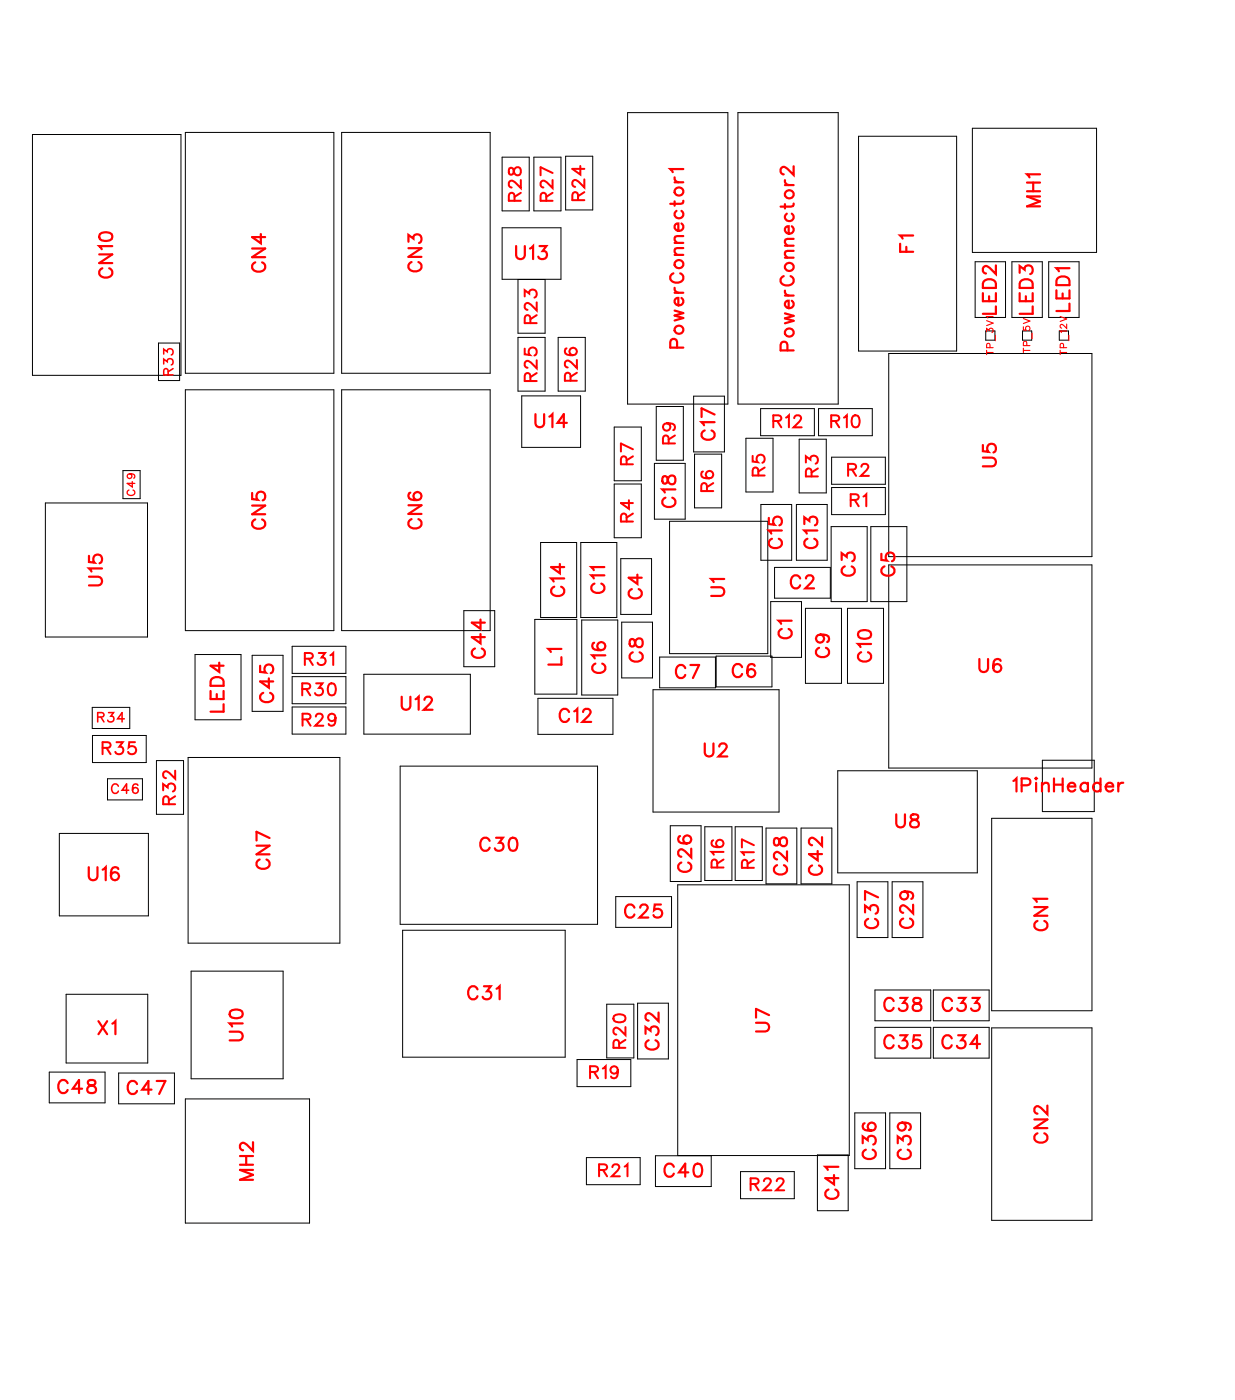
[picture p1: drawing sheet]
<svg xmlns="http://www.w3.org/2000/svg" width="67mm" height="76mm" viewBox="0 0 67 76" stroke-linecap="round" stroke-linejoin="round" font-family="sans-serif">
<g fill="none" stroke="#000" stroke-width=".05">
<path d="M1.8 7.3h8v13.1h-8zM8.6 18.7h1.2v2h-1.2zM10.1 7.2h8.1v13.1h-8.1zM18.6 7.2h8.1v13.1h-8.1zM27.3 8.5h1.5v3h-1.5zM27.3 12.4h3.2v2.8h-3.2zM28.2 15.2h1.4v2.9h-1.4zM28.2 18.4h1.4v2.9h-1.4zM29 8.5h1.5v3h-1.5zM30.4 18.4h1.4v2.9h-1.4zM30.8 8.5h1.4v2.9h-1.4zM34.1 6.1h5.5v15.9h-5.5z"/>
<path d="M40.1 6.1h5.5v15.9h-5.5zM46.7 7.4h5.3v11.7h-5.3zM48.3 19.2h11.1v11.1h-11.1zM52.9 7h6.7v6.7h-6.7zM53 14.2h1.7v3.1h-1.7zM53.6 18h.5v.5h-.5zM55 14.2h1.7v3.1h-1.7zM55.6 18h.5v.5h-.5zM57 14.2h1.7v3.1h-1.7zM57.6 18h.5v.5h-.5zM2.5 27.4h5.5v7.3h-5.5zM5 38.5h2.1v1.1h-2.1z"/>
<path d="M6.7 25.6h.9v1.5h-.9zM10.1 21.2h8.1v13.1h-8.1zM10.6 35.6h2.5v3.6h-2.5zM13.7 35.6h1.7v3.1h-1.7zM15.9 35.2h2.9v1.4h-2.9zM15.9 36.8h2.9v1.5h-2.9zM15.9 38.5h2.9v1.4h-2.9zM18.6 21.2h8.1v13.1h-8.1zM19.8 36.7h5.8v3.2h-5.8zM25.2 33.2h1.7v3.1h-1.7zM28.4 21.5h3.2v2.8h-3.2zM29.1 33.7h2.3v4.1h-2.3z"/>
<path d="M29.3 38h4v1.9h-4zM29.4 29.5h2v4.1h-2zM31.6 29.5h1.9v4.1h-1.9zM31.6 33.7h2v4.1h-2zM33.4 26.3h1.5v3h-1.5zM33.4 23.2h1.5v3h-1.5zM33.8 30.4h1.6v3h-1.6zM33.8 33.8h1.7v3.1h-1.7zM35.5 37.5h6.9v6.7h-6.9zM35.6 25.2h1.7v3h-1.7zM35.7 22.1h1.5v2.9h-1.5zM35.9 35.7h3v1.7h-3z"/>
<path d="M36.4 28.4h5.4v7.2h-5.4zM37.7 21.5h1.7v3.1h-1.7zM37.8 24.7h1.4v2.9h-1.4zM38.9 35.7h3.1v1.7h-3.1zM40.6 23.8h1.4v3h-1.4zM41.4 22.2h2.9v1.5h-2.9zM41.4 27.4h1.7v3.1h-1.7zM41.9 32.7h1.7v3.1h-1.7zM42.1 30.9h3.1v1.6h-3.1zM43.3 27.4h1.7v3.1h-1.7zM43.5 23.9h1.4v2.9h-1.4zM43.8 33.1h2v4.1h-2z"/>
<path d="M44.5 22.2h2.9v1.5h-2.9zM45.2 28.6h2v4.1h-2zM45.2 24.9h2.9v1.4h-2.9zM45.2 26.5h2.9v1.5h-2.9zM46.1 33.1h1.9v4.1h-1.9zM47.4 28.6h1.9v4.1h-1.9zM48.3 30.7h11.1v11.1h-11.1zM2.7 58.3h3v1.7h-3zM3.2 45.3h4.9v4.5h-4.9zM3.6 54.1h4.4v3.7h-4.4zM5 40h3v1.5h-3zM5.8 42.4h1.9v1.1h-1.9z"/>
<path d="M6.5 58.4h3v1.6h-3zM8.5 41.4h1.5v2.9h-1.5zM10.1 59.8h6.7v6.7h-6.7zM10.2 41.2h8.3v10.1h-8.3zM10.4 52.8h5v5.9h-5zM21.8 41.7h10.7v8.6h-10.7zM21.9 50.6h8.8v6.9h-8.8zM31.4 57.6h2.9v1.5h-2.9zM33 54.6h1.5v2.9h-1.5zM33.5 48.8h3v1.6h-3zM34.7 54.6h1.6v3h-1.6zM36.5 44.9h1.6v3.1h-1.6z"/>
<path d="M36.9 48.1h9.3v14.8h-9.3zM38.3 45h1.5v2.9h-1.5zM40 45h1.5v2.9h-1.5zM41.7 45h1.6v3.1h-1.6zM43.6 45h1.6v3.1h-1.6zM45.6 41.9h7.5v5.6h-7.5zM46.6 48h1.7v3h-1.7zM47.6 55.9h3v1.7h-3zM47.6 53.9h3v1.6h-3zM48.5 48h1.7v3h-1.7zM50.8 53.9h3v1.6h-3zM50.8 55.9h3v1.7h-3z"/>
<path d="M53.9 44.5h5.5v10.5h-5.5zM53.9 55.9h5.5v10.5h-5.5zM56.7 41.4h2.8v2.7h-2.8zM31.9 63h2.9v1.4h-2.9zM35.6 62.9h3.1v1.6h-3.1zM40.3 63.7h2.9v1.5h-2.9zM44.5 62.8h1.6v3.1h-1.6zM46.5 60.5h1.7v3.1h-1.7zM48.4 60.5h1.7v3.1h-1.7z"/>
</g>
<g fill="none" stroke="#f00" stroke-width=".12">
<path d="M5.4 13.8h.7l-.7 .5h.7M5.4 12.7l.3-.1a.3 .3 0 0 1 .4 .3 .38 .38 0 0 1-.4 .2 .38 .38 0 0 1-.3-.3zM5.6 14.6a.26 .26 0 0 0-.2 .3 .26 .26 0 0 0 .3 .2h.1a.26 .26 0 0 0 .3-.2 .26 .26 0 0 0-.2-.3M6.1 13.4h-.7l.1 .2M13.7 13.5h.7l-.7 .5h.7M13.9 14.3a.26 .26 0 0 0-.2 .3 .26 .26 0 0 0 .3 .2h.2a.26 .26 0 0 0 .2-.2 .26 .26 0 0 0-.1-.3M14.2 12.7v.5l-.5-.3h.7M22.2 13.1v-.3l.3 .2a.24 .24 0 0 1 .4-.2 .24 .24 0 0 1-.1 .4M22.2 13.5h.7l-.7 .5h.7M22.4 14.3a.26 .26 0 0 0-.2 .3 .26 .26 0 0 0 .3 .2h.2a.26 .26 0 0 0 .2-.2 .26 .26 0 0 0-.1-.3M28.1 13.4v.5l.2 .2 .2-.1v-.6M28.8 13.5l.2-.1v.7"/>
<path d="M29.3 13.4h.4l-.2 .3a.24 .24 0 0 1 .2 .3 .24 .24 0 0 1-.4 0M36.6 14.9a.26 .26 0 0 0-.2 .3 .26 .26 0 0 0 .3 .2h.2a.26 .26 0 0 0 .3-.2 .26 .26 0 0 0-.2-.3M36.7 15.7v.1l.2 .1M36.7 9.6v.2l.2 .1M36.7 9.9h.5M36.7 16.9l.5 .1-.5 .2 .5 .1-.5 .1M36.7 15.9h.5M36.7 13.9h.5M36.7 13.2h.5M36.7 11v.2M36.8 11.5a.23 .23 0 0 0 0 .3 .23 .23 0 0 0 .3 0 .23 .23 0 0 0 0-.3M36.8 18.9v-.4h-.3v.4h.7"/>
<path d="M37.1 16.2a.22 .22 0 0 1 0 .3 .22 .22 0 0 1-.3 0 .22 .22 0 0 1 0-.3h.1v.4M37.1 12.2a.22 .22 0 0 1 0 .3 .22 .22 0 0 1-.3 0 .22 .22 0 0 1 0-.3h.1v.4M37.2 13.5h-.5v.2l.1 .2M37.2 12.8l-.5 .1v.1l.1 .2M37.2 10.9l-.2 .2h-.5M37.2 9.2h-.7l.1 .2M42.6 15a.26 .26 0 0 0-.2 .3 .26 .26 0 0 0 .3 .2h.2a.26 .26 0 0 0 .3-.2 .26 .26 0 0 0-.2-.3M42.7 15.8v.2l.2 .1M42.7 9.8v.2l.2 .1M42.7 17l.5 .2-.5 .1 .5 .2-.5 .1M42.7 16.1h.5M42.7 14h.5"/>
<path d="M42.7 13.4h.5M42.7 11.1v.2M42.7 10.1h.5M42.8 11.6a.23 .23 0 0 0 0 .4 .23 .23 0 0 0 .3 0 .23 .23 0 0 0 0-.4M42.8 19.1v-.4l-.3-.1v.5h.7M43.1 16.4a.22 .22 0 0 1 0 .3 .22 .22 0 0 1-.3 0 .22 .22 0 0 1 0-.3h.1v.4M43.1 12.3a.22 .22 0 0 1 0 .3 .22 .22 0 0 1-.3 0 .22 .22 0 0 1 0-.3h.1v.4M43.2 13.6l-.5 .1v.1l.1 .2M43.2 13h-.5v.2l.1 .2M43.2 11.1l-.2 .1h-.5M43.2 9v.5l-.4-.3-.2-.1-.1 .1v.1l.1 .2M49 13.3v.4h.7"/>
<path d="M49.3 13.4v.3M49.7 12.8h-.7l.1 .2M53.5 15.9v.5h.7v-.5M53.5 15.3a.39 .39 0 0 1 .7 .1v.3h-.7zM53.8 16.1v.3M54.2 14.4v.5l-.4-.3-.2-.1-.1 .1v.1l.1 .2M54.2 16.7v.4h-.7M55.5 14.8v-.3l.2 .2a.24 .24 0 0 1 .4-.2 .24 .24 0 0 1-.1 .4M55.5 15.9v.5h.7v-.5M55.5 15.3a.39 .39 0 0 1 .7 .1v.3h-.7zM55.8 16.1v.3M55.9 10.4h.7"/>
<path d="M55.9 9.9h.7M56.2 16.7v.4h-.7M56.2 9.9v.5M56.6 9.5h-.7l.1 .1M56.6 10.7h-.7l.7 .3-.7 .2h.7M57.5 15.8v.4h.7v-.4M57.6 15.1l.1-.1 .4 .1 .1 .4h-.7zM57.8 16v.2M58.2 14.6h-.7l.1 .2M58.2 16.5v.4h-.7M4.8 31.4h.5l.2 .2-.1 .2h-.6M4.8 30.2v.4h.3a.25 .25 0 0 1 0-.4 .25 .25 0 0 1 .4 .1 .25 .25 0 0 1-.1 .3"/>
<path d="M5.5 30.9h-.7l.2 .2M11.5 37.6v.4h.7v-.4M11.5 37a.39 .39 0 0 1 .7 .1v.2h-.7zM11.8 37.8v.2M11.9 36v.5l-.4-.3h.7M12.2 38.3v.4h-.7M13.7 26.8v.3l.3 .1a.25 .25 0 0 1 0-.4 .25 .25 0 0 1 .4 .1 .25 .25 0 0 1-.1 .3M13.7 27.5h.7l-.7 .5h.7M13.9 28.3a.26 .26 0 0 0-.2 .3 .26 .26 0 0 0 .3 .2h.2a.26 .26 0 0 0 .2-.2 .26 .26 0 0 0-.1-.3M14.1 36.2v.4h.4a.25 .25 0 0 1-.1-.4 .25 .25 0 0 1 .4 .1 .25 .25 0 0 1-.1 .3M14.3 37.7a.26 .26 0 0 0-.2 .3 .26 .26 0 0 0 .3 .2h.2a.26 .26 0 0 0 .3-.2 .26 .26 0 0 0-.2-.3M14.6 36.9v.5l-.5-.3h.8"/>
<path d="M21.8 37.9v.5l.2 .2 .3-.1v-.6M22.2 27.5h.7l-.7 .5h.7M22.3 26.8h-.1a.35 .35 0 0 0 .3 .5 .35 .35 0 0 0 .4-.3 .22 .22 0 0 0-.2-.2 .22 .22 0 0 0-.2 .2 .22 .22 0 0 0 .2 .2M22.4 28.2a.26 .26 0 0 0-.2 .3 .26 .26 0 0 0 .3 .2h.2a.26 .26 0 0 0 .2-.2 .26 .26 0 0 0-.1-.3M22.6 38l.2-.1v.7M23.1 38.1l.1-.2h.2l.1 .1-.1 .3-.4 .3h.5M25.8 35.3a.26 .26 0 0 0-.1 .3 .26 .26 0 0 0 .2 .2h.2a.26 .26 0 0 0 .3-.2 .26 .26 0 0 0-.2-.3M26.1 34.5v.5l-.4-.3h.7M26.1 33.7v.5l-.4-.3h.7M29.1 22.5v.5l.2 .2 .3-.1v-.6M29.9 22.7l.1-.2v.7M30.1 31.9a.26 .26 0 0 0-.1 .3 .26 .26 0 0 0 .2 .2h.2a.26 .26 0 0 0 .3-.2 .26 .26 0 0 0-.2-.3"/>
<path d="M30.4 30.7v.5l-.4-.4h.7M30.5 35.3h-.7l.2 .2M30.5 35.7v.5h-.7M30.7 31.5h-.7l.1 .1M30.8 23h-.5l.4-.5v.7M30.9 38.7a.26 .26 0 0 0-.3-.1 .26 .26 0 0 0-.2 .2v.2a.26 .26 0 0 0 .2 .3 .26 .26 0 0 0 .3-.2M31.2 38.7l.2-.1v.7M31.7 38.7l.1-.1h.2l.1 .1-.1 .2-.3 .4h.4M32.3 35h-.1a.35 .35 0 0 0 .3 .4 .35 .35 0 0 0 .4-.2 .22 .22 0 0 0-.2-.3 .22 .22 0 0 0-.2 .2 .22 .22 0 0 0 .2 .3M32.3 31.7a.26 .26 0 0 0-.1 .3 .26 .26 0 0 0 .2 .3h.2a.26 .26 0 0 0 .3-.3 .26 .26 0 0 0-.2-.3M32.4 36.1a.26 .26 0 0 0-.2 .3 .26 .26 0 0 0 .3 .2h.1a.26 .26 0 0 0 .3-.2 .26 .26 0 0 0-.1-.3M32.9 31.3h-.7l.1 .2"/>
<path d="M32.9 30.8h-.7l.1 .2M32.9 35.6h-.7l.1 .2M34.3 34.8v.3l.1 .1 .3-.5a.24 .24 0 0 1 .3 .3 .24 .24 0 0 1-.3 .2l-.1-.1-.1-.3zM34.4 32a.26 .26 0 0 0-.2 .3 .26 .26 0 0 0 .3 .3h.1a.26 .26 0 0 0 .3-.3 .26 .26 0 0 0-.2-.3M34.4 35.5a.26 .26 0 0 0-.2 .3 .26 .26 0 0 0 .3 .2h.2a.26 .26 0 0 0 .3-.2 .26 .26 0 0 0-.2-.3M34.7 31.3v.5l-.5-.4h.7M36.1 25.9v.4h.1l.3-.4a.24 .24 0 0 1 .2 .2 .24 .24 0 0 1-.2 .2l-.1-.1-.1-.3zM36.2 27.1a.26 .26 0 0 0-.2 .3 .26 .26 0 0 0 .3 .2h.2a.26 .26 0 0 0 .2-.2 .26 .26 0 0 0-.1-.3M36.7 26.6h-.7l.2 .2M37.3 36.3a.26 .26 0 0 0-.3-.1 .26 .26 0 0 0-.2 .2v.2a.26 .26 0 0 0 .2 .3 .26 .26 0 0 0 .3-.2M37.5 36.2h.5l-.3 .7M38.3 23.4a.26 .26 0 0 0-.1 .3 .26 .26 0 0 0 .2 .2h.2a.26 .26 0 0 0 .3-.2 .26 .26 0 0 0-.2-.3"/>
<path d="M38.7 31.9h.5l.2 .2-.1 .3h-.6M38.9 23h-.7l.1 .1M38.9 22.5l-.7-.3v.5M39.4 31.5h-.7l.1 .2M40.4 36.3a.26 .26 0 0 0-.3-.2 .26 .26 0 0 0-.2 .3v.2a.26 .26 0 0 0 .2 .2 .26 .26 0 0 0 .3-.1M41 36.2a.35 .35 0 0 0-.4 .2 .35 .35 0 0 0 .2 .4 .22 .22 0 0 0 .3-.2 .22 .22 0 0 0-.2-.2 .22 .22 0 0 0-.3 .2M41.8 28.2v.3h.3a.25 .25 0 0 1 0-.3 .25 .25 0 0 1 .4 0 .25 .25 0 0 1-.1 .4M42 29.3a.26 .26 0 0 0-.2 .3 .26 .26 0 0 0 .3 .2h.1a.26 .26 0 0 0 .3-.2 .26 .26 0 0 0-.1-.3M42.5 34.2a.26 .26 0 0 0-.2 .3 .26 .26 0 0 0 .3 .2h.2a.26 .26 0 0 0 .3-.2 .26 .26 0 0 0-.2-.3M42.5 28.9h-.7l.1 .1M43.1 33.8h-.8l.2 .1M43.5 31.5a.26 .26 0 0 0-.3-.2 .26 .26 0 0 0-.2 .3v.1a.26 .26 0 0 0 .2 .3 .26 .26 0 0 0 .3-.2"/>
<path d="M43.7 28.5v-.4l.3 .2a.24 .24 0 0 1 .4-.1 .24 .24 0 0 1-.1 .4M43.8 31.5l.2-.2h.1l.1 .1-.1 .3-.3 .3h.5M43.9 29.3a.26 .26 0 0 0-.2 .3 .26 .26 0 0 0 .3 .2h.2a.26 .26 0 0 0 .3-.2 .26 .26 0 0 0-.2-.3M44.4 28.9h-.7l.2 .1M44.5 35.2a.26 .26 0 0 0-.1 .3 .26 .26 0 0 0 .2 .2h.2a.26 .26 0 0 0 .3-.2 .26 .26 0 0 0-.2-.3M44.6 34.5a.22 .22 0 0 1 .2 .3 .22 .22 0 0 1-.3 .1 .22 .22 0 0 1 0-.3l.1-.1a.34 .34 0 0 1 .5 .3l-.1 .1M45.8 30.5v-.4l.2 .2a.24 .24 0 0 1 .4-.2 .24 .24 0 0 1-.1 .4M45.9 30.8a.26 .26 0 0 0-.1 .3 .26 .26 0 0 0 .2 .2h.2a.26 .26 0 0 0 .3-.2 .26 .26 0 0 0-.2-.3M46.7 34.4l.3-.1a.3 .3 0 0 1 .4 .2 .38 .38 0 0 1-.4 .3 .38 .38 0 0 1-.3-.3zM46.8 35.5a.26 .26 0 0 0-.1 .3 .26 .26 0 0 0 .2 .2h.2a.26 .26 0 0 0 .3-.2 .26 .26 0 0 0-.2-.3M47.4 35h-.7l.1 .2M47.9 30.1v.4h.3a.25 .25 0 0 1 0-.4 .25 .25 0 0 1 .4 .1 .25 .25 0 0 1-.1 .3"/>
<path d="M48.1 30.8a.26 .26 0 0 0-.2 .3 .26 .26 0 0 0 .3 .2h.2a.26 .26 0 0 0 .2-.2 .26 .26 0 0 0-.1-.3M53.3 35.8v.6l.2 .2 .2-.1v-.7M53.5 24.9h.5l.2 .2-.1 .2-.6 .1M53.5 24.2v.3l.3 .1a.25 .25 0 0 1-.1-.4 .25 .25 0 0 1 .4 0 .25 .25 0 0 1-.1 .4M54.4 35.9a.35 .35 0 0 0-.4 .2 .35 .35 0 0 0 .2 .5 .22 .22 0 0 0 .3-.2 .22 .22 0 0 0-.3-.3 .22 .22 0 0 0-.2 .2M3.7 58.9a.26 .26 0 0 0-.3-.2 .26 .26 0 0 0-.2 .3v.2a.26 .26 0 0 0 .2 .3 .26 .26 0 0 0 .3-.2M4.5 59.2h-.5l.3-.5v.8M4.8 58.8v.2l.3 .1 .1 .1a.24 .24 0 0 1-.2 .3 .24 .24 0 0 1-.3-.3l.5-.3v-.1zM4.8 47.2v.5l.2 .2 .3-.1v-.6M5.4 55.5l.4 .8M5.6 47.3l.1-.1v.7M5.8 55.5l-.4 .8"/>
<path d="M6.1 55.7l.2-.2v.8M6.4 47.3v-.1a.35 .35 0 0 0-.4 .3 .35 .35 0 0 0 .2 .4 .22 .22 0 0 0 .3-.2 .22 .22 0 0 0-.2-.3 .22 .22 0 0 0-.3 .2M7.5 59a.26 .26 0 0 0-.3-.2 .26 .26 0 0 0-.3 .3v.1a.26 .26 0 0 0 .3 .3 .26 .26 0 0 0 .3-.2M8.2 59.3h-.5l.4-.5v.7M8.5 58.8h.5l-.3 .7M12.5 56.1h.5l.2 .2-.1 .3h-.6M12.5 55l.3-.1a.3 .3 0 0 1 .4 .3 .38 .38 0 0 1-.4 .2 .38 .38 0 0 1-.3-.3zM13.2 55.7h-.7l.1 .1M14 46h.7l-.7 .5h.7M14.1 46.8a.26 .26 0 0 0-.2 .3 .26 .26 0 0 0 .3 .2h.2a.26 .26 0 0 0 .3-.2 .26 .26 0 0 0-.2-.3M14.7 45.6l-.7-.4v.5M26 53.8a.26 .26 0 0 0-.3-.2 .26 .26 0 0 0-.2 .3v.2a.26 .26 0 0 0 .2 .3 .26 .26 0 0 0 .3-.2"/>
<path d="M26.3 53.6h.4l-.2 .3a.24 .24 0 0 1 .2 .4 .25 .25 0 0 1-.5-.1M26.6 45.7a.26 .26 0 0 0-.3-.1 .26 .26 0 0 0-.2 .2v.2a.26 .26 0 0 0 .2 .3 .26 .26 0 0 0 .3-.2M27 45.6h.3l-.2 .2a.24 .24 0 0 1 .2 .4 .24 .24 0 0 1-.4-.1M27 53.8l.2-.2v.8M27.8 45.6h.1a.37 .37 0 0 1 .2 .3 .37 .37 0 0 1-.2 .4 .45 .45 0 0 1-.1-.7zM34.5 49.4a.26 .26 0 0 0-.3-.2 .26 .26 0 0 0-.2 .3v.1a.26 .26 0 0 0 .2 .3 .26 .26 0 0 0 .3-.2M34.8 49.4l.2-.2h.1l.1 .1-.1 .3-.3 .3h.5M35.1 56.2v-.3l.3 .2a.24 .24 0 0 1 .4-.2 .24 .24 0 0 1-.1 .4M35.3 56.6a.26 .26 0 0 0-.2 .3 .26 .26 0 0 0 .3 .2h.1a.26 .26 0 0 0 .3-.2 .26 .26 0 0 0-.2-.3M35.8 55.1v.5l-.3-.4-.3-.1-.1 .1v.2l.2 .1M35.9 49.2h-.3v.3a.25 .25 0 0 1 .3 0 .25 .25 0 0 1 0 .4 .25 .25 0 0 1-.4-.1M37 45.5h-.1a.35 .35 0 0 0 .3 .4 .35 .35 0 0 0 .4-.2 .22 .22 0 0 0-.2-.3 .22 .22 0 0 0-.2 .2 .22 .22 0 0 0 .2 .3"/>
<path d="M37.1 46.9a.26 .26 0 0 0-.2 .3 .26 .26 0 0 0 .3 .2h.1a.26 .26 0 0 0 .3-.2 .26 .26 0 0 0-.2-.3M37.6 46.2v.4l-.3-.3-.3-.1-.1 .1v.2l.2 .1M38.3 40.4v.5l.2 .2 .3-.1v-.6M39.1 40.6l.1-.2h.2l.1 .2-.1 .2-.3 .3h.5M41.1 55.6h.5l.2 .2-.1 .3h-.6M41.8 55.2l-.7-.3v.5M42.1 45.6v.4h.2l.3-.4a.24 .24 0 0 1 .2 .2 .24 .24 0 0 1-.2 .2l-.2-.1-.1-.3zM42.3 47.1a.26 .26 0 0 0-.2 .3 .26 .26 0 0 0 .3 .2h.1a.26 .26 0 0 0 .3-.2 .26 .26 0 0 0-.2-.3M42.8 46.3v.5l-.3-.4-.3-.1-.1 .2v.1l.2 .1M44.2 47.1a.26 .26 0 0 0-.2 .3 .26 .26 0 0 0 .3 .2h.1a.26 .26 0 0 0 .3-.2 .26 .26 0 0 0-.2-.3M44.5 46.3v.5l-.5-.3h.7M44.7 45.5v.5l-.3-.3-.3-.1-.1 .1v.1l.2 .2"/>
<path d="M47 49.6v-.3l.3 .2a.24 .24 0 0 1 .4-.2 .24 .24 0 0 1-.1 .4M47.2 50a.26 .26 0 0 0-.2 .3 .26 .26 0 0 0 .3 .2h.2a.26 .26 0 0 0 .3-.2 .26 .26 0 0 0-.2-.3M47.8 48.8l-.8-.3v.4M48.6 56.5a.26 .26 0 0 0-.3-.2 .26 .26 0 0 0-.2 .3v.2a.26 .26 0 0 0 .2 .2 .26 .26 0 0 0 .3-.1M48.6 54.5a.26 .26 0 0 0-.3-.2 .26 .26 0 0 0-.2 .3v.1a.26 .26 0 0 0 .2 .3 .26 .26 0 0 0 .3-.2M48.7 44.3v.5l.2 .2 .3-.1v-.6M48.9 56.3h.4l-.2 .3a.24 .24 0 0 1 .2 .4 .24 .24 0 0 1-.4-.1M48.9 54.3h.4l-.2 .3a.24 .24 0 0 1 .2 .3 .24 .24 0 0 1-.4 0M49.1 50a.26 .26 0 0 0-.2 .3 .26 .26 0 0 0 .3 .2h.2a.26 .26 0 0 0 .3-.2 .26 .26 0 0 0-.2-.3M49.2 48.5a.22 .22 0 0 1 .2 .3 .22 .22 0 0 1-.4 .1 .22 .22 0 0 1 0-.4h.2a.34 .34 0 0 1 .5 .3l-.1 .1M49.6 44.3v.2l.3 .1 .1 .2a.24 .24 0 0 1-.3 .2 .24 .24 0 0 1-.2-.2l.4-.3v-.2zM49.7 49.2v.5l-.4-.4-.2-.1-.2 .2v.1l.2 .2"/>
<path d="M49.7 54.3v.2l.3 .1 .1 .2a.24 .24 0 0 1-.2 .2 .24 .24 0 0 1-.3-.2l.5-.3-.1-.2zM50 56.3h-.3v.3a.25 .25 0 0 1 .3 0 .25 .25 0 0 1 0 .4 .25 .25 0 0 1-.4-.1M51.8 56.5a.26 .26 0 0 0-.3-.2 .26 .26 0 0 0-.2 .3v.2a.26 .26 0 0 0 .2 .2 .26 .26 0 0 0 .3-.1M51.8 54.5a.26 .26 0 0 0-.3-.2 .26 .26 0 0 0-.2 .3v.1a.26 .26 0 0 0 .2 .3 .26 .26 0 0 0 .3-.2M52.1 56.3h.4l-.2 .3a.24 .24 0 0 1 .2 .4 .25 .25 0 0 1-.5-.1M52.1 54.3h.4l-.2 .3a.24 .24 0 0 1 .2 .3 .24 .24 0 0 1-.4 0M52.9 54.3h.3l-.2 .3a.24 .24 0 0 1 .2 .3 .24 .24 0 0 1-.4 0M53.3 56.8h-.5l.3-.5v.7M55.1 42.5l.2-.2v.8M55.6 42.7h.4v-.3l-.4-.1v.8M56.3 49.3h.7l-.7 .5h.7M56.3 42.3v.1z"/>
<path d="M56.3 42.6v.5M56.4 50.1a.26 .26 0 0 0-.2 .3 .26 .26 0 0 0 .3 .2h.2a.26 .26 0 0 0 .3-.2 .26 .26 0 0 0-.2-.3M56.7 42.7l.1-.1h.2v.5M56.7 42.6v.5M57 48.9h-.7l.1 .2M57.3 42.3v.8M57.3 42.7h.5M57.8 42.3v.8M58.1 42.8h.4a.23 .23 0 0 0-.3-.2 .23 .23 0 0 0-.2 .2 .23 .23 0 0 0 .2 .3l.3-.1M59.2 42.7a.23 .23 0 0 0-.4 0 .23 .23 0 0 0 0 .3 .23 .23 0 0 0 .4 0M59.2 42.6v.5M59.8 42.7a.23 .23 0 0 0-.3 0 .23 .23 0 0 0 0 .3 .23 .23 0 0 0 .3 0"/>
<path d="M59.8 42.3v.8M60.1 42.8h.4a.23 .23 0 0 0-.2-.2 .23 .23 0 0 0-.2 .2 .23 .23 0 0 0 .2 .3l.2-.1M60.8 42.6v.5M61.1 42.6h-.2l-.1 .2M13.1 63.4h.7M13.1 62.9h.7M13.4 62.9v.5M13.8 62.1v.5l-.4-.3-.2-.1-.1 .1v.1l.1 .2M13.8 63.6h-.7l.7 .3-.7 .3h.7M36.6 63.5a.26 .26 0 0 0-.3-.2 .26 .26 0 0 0-.2 .3v.1a.26 .26 0 0 0 .2 .3 .26 .26 0 0 0 .3-.2M37.4 63.8h-.5l.4-.5v.7M37.8 63.3h.1a.37 .37 0 0 1 .3 .4 .37 .37 0 0 1-.3 .3 .45 .45 0 0 1-.1-.7z"/>
<path d="M45.1 64.7a.26 .26 0 0 0-.2 .3 .26 .26 0 0 0 .3 .2h.1a.26 .26 0 0 0 .3-.2 .26 .26 0 0 0-.2-.3M45.4 63.9v.5l-.5-.3h.7M45.6 63.5h-.7l.1 .1M46.9 62.2v-.4l.3 .2a.24 .24 0 0 1 .4-.2 .25 .25 0 0 1-.1 .5M47 61.1a.35 .35 0 0 0 .2 .5 .35 .35 0 0 0 .4-.3 .22 .22 0 0 0-.2-.2 .22 .22 0 0 0-.2 .2 .22 .22 0 0 0 .2 .2M47.1 62.5a.26 .26 0 0 0-.2 .3 .26 .26 0 0 0 .3 .2h.2a.26 .26 0 0 0 .2-.2 .26 .26 0 0 0-.1-.3M48.8 62.2v-.4l.3 .2a.24 .24 0 0 1 .4-.2 .25 .25 0 0 1-.1 .5M49 62.5a.26 .26 0 0 0-.2 .3 .26 .26 0 0 0 .3 .2h.2a.26 .26 0 0 0 .2-.2 .26 .26 0 0 0-.1-.3M49.1 61.1a.22 .22 0 0 1 .1 .3 .22 .22 0 0 1-.3 .1 .22 .22 0 0 1 0-.4h.2a.34 .34 0 0 1 .4 .2l-.1 .2M56.3 60.9h.7l-.7 .5h.7M56.4 61.6a.26 .26 0 0 0-.2 .3 .26 .26 0 0 0 .3 .3h.2a.26 .26 0 0 0 .3-.3 .26 .26 0 0 0-.2-.3M57 60.1v.5l-.4-.3-.2-.1-.1 .1v.1l.1 .2"/>
<circle cx="36.9" cy="17.9" r=".23"/>
<circle cx="36.9" cy="14.4" r=".23"/>
<circle cx="36.9" cy="10.4" r=".23"/>
<circle cx="42.9" cy="14.5" r=".23"/>
<circle cx="42.9" cy="10.6" r=".23"/>
<circle cx="42.9" cy="18.1" r=".23"/>
</g>
<g fill="none" stroke="#f00" stroke-width=".11">
<path d="M27.7 9.2v.3h.1l.3-.4a.22 .22 0 0 1 .2 .2 .22 .22 0 0 1-.2 .2l-.1-.1-.1-.2zM28 10.9v-.4h-.3v.4h.6M28.3 9.8v.4l-.5-.4-.1 .3 .1 .1M28.3 10.5l-.3 .2M28.5 16.1v-.3l.3 .2a.22 .22 0 0 1 .3-.2 .22 .22 0 0 1 0 .4M28.5 19v.3h.3a.23 .23 0 0 1 0-.3 .23 .23 0 0 1 .4 0 .23 .23 0 0 1-.1 .3M28.8 17.6v-.4h-.2l-.1 .4h.7M29.2 16.4v.5l-.5-.4-.2 .2 .2 .2M29.2 19.6v.4l-.5-.4-.2 .3 .2 .1M29.2 17.1l-.4 .3M29.7 10.9v-.4h-.2l-.1 .4h.7M30.1 9.8v.4l-.6-.4-.1 .3 .2 .1"/>
<path d="M30.1 10.5l-.4 .2M30.1 9.4l-.7-.3v.4M30.8 18.9l-.1 .1a.32 .32 0 0 0 .3 .4 .32 .32 0 0 0 .4-.3 .2 .2 0 0 0-.2-.2 .2 .2 0 0 0-.2 .2 .2 .2 0 0 0 .2 .2M31.4 19.6v.4l-.6-.4-.1 .3 .2 .1M31.4 10.9v-.4h-.2l-.1 .4h.7M31.6 9v.5l-.5-.3h.7M31.8 9.8v.4l-.6-.4-.1 .2 .2 .2M31.8 10.5l-.4 .2M16.4 37.5h.4v-.3h-.4v.6M16.5 39.1h.3l.1-.2-.4-.1v.7M16.6 35.8h.4v-.2l-.4-.1v.7M16.7 37.5l.2 .3"/>
<path d="M16.7 39.1l.2 .4M16.8 35.8l.2 .4M17.2 39l.1-.2 .3 .1-.5 .6h.5M17.2 37.2h.3l-.2 .2a.22 .22 0 0 1 .2 .4 .22 .22 0 0 1-.4-.1M17.3 35.5h.4l-.2 .3a.22 .22 0 0 1 .2 .3 .22 .22 0 0 1-.4-.1M17.9 37.2a.32 .32 0 0 1 .4 .2 .32 .32 0 0 1-.2 .4l-.2-.1-.1-.2zM18 35.6l.1-.1v.7M18.2 39a.2 .2 0 0 1-.2 .2 .2 .2 0 0 1-.1-.3 .2 .2 0 0 1 .3 0v.1a.31 .31 0 0 1-.2 .5l-.1-.1M28.8 20.7v-.3l-.2-.1-.1 .4h.7M29.2 20.3l-.4 .2M31 20.7v-.4h-.2l-.1 .4h.7M31.4 20.3l-.4 .2"/>
<path d="M34.1 28.4l-.1-.4h-.2v.4h.6M34.1 25.3l-.1-.4h-.2v.4h.6M34.2 27.2v.5l-.4-.3h.6M34.4 27.9l-.3 .3M34.4 24.8l-.3 .2M34.4 24.4l-.6-.3v.5M36.3 23a.2 .2 0 0 1 .1 .3 .2 .2 0 0 1-.3 .1 .2 .2 0 0 1 0-.3l.2-.1a.31 .31 0 0 1 .4 .3l-.1 .1M36.4 24.1l-.1-.4h-.2v.4h.6M36.7 23.7l-.3 .2M38.2 25.6v.1a.32 .32 0 0 0 .2 .4 .32 .32 0 0 0 .4-.3 .2 .2 0 0 0-.2-.2 .2 .2 0 0 0-.2 .2 .2 .2 0 0 0 .2 .2M38.4 26.7v-.4h-.2l-.1 .4h.7M38.8 26.3l-.4 .2"/>
<path d="M40.9 24.8v.3h.3a.23 .23 0 0 1 0-.3 .23 .23 0 0 1 .3 0 .23 .23 0 0 1 0 .4M41.2 25.9v-.4h-.2l-.1 .4h.7M41.6 25.4l-.4 .2M42.1 22.9h.3l.1-.2-.4-.1v.6M42.3 22.9l.2 .3M42.7 22.7l.2-.1v.6M43.2 22.7l.1-.1 .3 .1-.4 .5h.4M43.8 25.2v-.4l.3 .2a.22 .22 0 0 1 .3-.2 .22 .22 0 0 1 0 .4M44.1 25.9v-.4h-.2l-.1 .4h.7M44.5 25.5l-.4 .2M45.2 22.9h.4v-.2l-.4-.1v.6M45.4 22.9l.2 .3"/>
<path d="M45.9 22.7l.2-.1v.6M46.1 25.5h.4v-.2l-.4-.1v.7M46.3 27.2h.3l.1-.3h-.4v.6M46.3 25.5l.3 .4M46.4 22.6a.32 .32 0 0 1 .4 .3 .32 .32 0 0 1-.2 .3l-.3-.1v-.2zM46.5 27.2l.2 .3M46.8 25.4l.2-.2 .2 .2-.4 .5h.5M47 27l.1-.1v.6M5.6 40.7h.4v-.3h-.4v.6M5.8 40.7l.2 .3M6.3 40.4h.4l-.2 .2a.22 .22 0 0 1 .2 .4 .22 .22 0 0 1-.4-.1M7.3 40.4h-.3v.3a.23 .23 0 0 1 .3-.1 .23 .23 0 0 1 0 .4 .23 .23 0 0 1-.3-.1"/>
<path d="M8.9 43v-.3l.2 .1a.22 .22 0 0 1 .4-.1 .22 .22 0 0 1-.1 .4M9.2 43.7v-.3l-.3-.1v.4h.6M9.5 41.9v.5l-.5-.4-.1 .2 .1 .1M9.5 43.3l-.3 .2M32.1 58.3h.4v-.2l-.4-.1v.7M32.3 58.3l.2 .4M32.8 58.1l.1-.1v.7M33.4 55.3a.32 .32 0 0 1 .4-.2 .32 .32 0 0 1 .2 .4 .32 .32 0 0 1-.4 .1 .32 .32 0 0 1-.2-.3zM33.6 58.2a.2 .2 0 0 1-.3 .2 .2 .2 0 0 1-.1-.3 .2 .2 0 0 1 .4 0v.1a.31 .31 0 0 1-.2 .5l-.2-.1M33.7 57l-.1-.4h-.2v.4h.6M34 55.9v.4l-.5-.4-.1 .3 .1 .1M34 56.6l-.3 .2"/>
<path d="M38.8 45.7h-.1a.32 .32 0 0 0 .3 .4 .32 .32 0 0 0 .3-.2 .2 .2 0 0 0-.1-.2 .2 .2 0 0 0-.3 .2 .2 .2 0 0 0 .2 .2M39 47.2v-.4h-.2l-.1 .4h.6M39.3 46.3h-.6l.1 .2M39.3 46.8l-.3 .2M40.7 47.2l-.1-.4h-.2l-.1 .4h.7M41 46.4h-.7l.2 .1M41 46.8l-.3 .2M41 46l-.7-.3v.4M32.6 63.6h.4v-.2l-.4-.1v.7M32.8 63.6l.2 .4M33.3 63.5l.1-.2 .3 .2-.4 .5h.4M34 63.5l.1-.2v.7"/>
<path d="M40.8 64.4h.4v-.2l-.4-.1v.6M41 64.4l.3 .3M41.5 64.3l.2-.2 .2 .1-.4 .5h.5M42.2 64.3l.2-.2 .2 .1-.4 .5h.4"/>
</g>
<g fill="none" stroke="#f00" stroke-width=".06">
<path d="M53.7 18.1v-.2l.1 .1a.12 .12 0 0 1 .2-.1 .12 .12 0 0 1-.1 .2M53.7 19.2h.3M53.7 19.1v.2M53.7 17.4l.3 .2-.3 .1M53.8 18.9v-.2h-.1v.2h.3M54 17.2h-.3v.1M54.1 18.2v.3M55.7 17.8v.1l.1 .1a.13 .13 0 0 1 0-.2 .13 .13 0 0 1 .2 0 .13 .13 0 0 1-.1 .2M55.7 19.1h.3M55.7 18.9v.3M55.7 17.3l.3 .2-.3 .1M55.8 18.8v-.2h-.1v.2h.3"/>
<path d="M56.1 18.1v.3M57.7 19.2h.3M57.7 19.1v.2M57.7 17.2l.3 .2-.3 .1M57.8 18.9v-.2h-.1v.2h.3M58 18h-.3v.1M58 17.6v.3l-.2-.3-.1 .1v.1M58.1 18.2v.3"/>
</g>
<path d="M8.9 19.8v-.3l.2 .2a.17 .17 0 0 1 .3-.1 .17 .17 0 0 1-.1 .2M8.9 19.3v-.3l.2 .1a.17 .17 0 0 1 .3-.1 .17 .17 0 0 1-.1 .3M5.3 39h.3l.1-.1-.4-.1v.5M5.5 39l.2 .3M5.9 38.8h.3l-.2 .2a.17 .17 0 0 1 .2 .2 .17 .17 0 0 1-.3 0M6.8 39.1h-.4l.2-.3v.5M9.1 20.4v-.3h-.1l-.1 .3h.5M9.4 20.1l-.3 .1M6.4 42.8a.19 .19 0 0 0-.2-.2 .19 .19 0 0 0-.1 .2v.2a.19 .19 0 0 0 .1 .2 .19 .19 0 0 0 .2-.2M7 43h-.4l.3-.4v.6M7.5 42.7a.22 .22 0 0 0-.3 .2 .22 .22 0 0 0 .3 .2 .16 .16 0 0 0-.1-.3 .16 .16 0 0 0-.2 .2" fill="none" stroke="#f00" stroke-width=".08"/>
<path d="M7 26.7a.15 .15 0 0 0-.1 .1 .15 .15 0 0 0 .2 .1h.1a.15 .15 0 0 0 .1-.1 .15 .15 0 0 0-.1-.1M7.1 25.8a.13 .13 0 0 1 .1 .1 .13 .13 0 0 1-.2 .1 .13 .13 0 0 1 0-.2h.3v.2M7.2 26.2v.3l-.3-.2h.4" fill="none" stroke="#f00" stroke-width=".07"/>
<g font-size="1.2" fill="#fff">
<text x="56.9" y="11.3" transform="rotate(-90 56.9 11.3)">MH1</text>
<text x="6.4" y="15.2" transform="rotate(-90 6.4 15.2)">CN10</text>
<text x="14.7" y="14.8" transform="rotate(-90 14.7 14.8)">CN4</text>
<text x="23.2" y="14.8" transform="rotate(-90 23.2 14.8)">CN3</text>
<text x="28" y="14.4">U13</text>
<text x="50" y="13.8" transform="rotate(-90 50 13.8)">F1</text>
<text x="54.5" y="17.1" transform="rotate(-90 54.5 17.1)">LED2</text>
<text x="56.5" y="17.1" transform="rotate(-90 56.5 17.1)">LED3</text>
<text x="58.5" y="17" transform="rotate(-90 58.5 17)">LED1</text>
<text x="29.1" y="23.5">U14</text>
<text x="37.5" y="19" transform="rotate(-90 37.5 19)">PowerConnector1</text>
<text x="39.2" y="24" transform="rotate(-90 39.2 24)">C17</text>
<text x="43.5" y="19.1" transform="rotate(-90 43.5 19.1)">PowerConnector2</text>
<text x="14.7" y="28.8" transform="rotate(-90 14.7 28.8)">CN5</text>
<text x="23.2" y="28.8" transform="rotate(-90 23.2 28.8)">CN6</text>
<text x="37" y="27.6" transform="rotate(-90 37 27.6)">C18</text>
<text x="42.8" y="29.9" transform="rotate(-90 42.8 29.9)">C15</text>
<text x="44.7" y="29.9" transform="rotate(-90 44.7 29.9)">C13</text>
<text x="54.5" y="25.4" transform="rotate(-90 54.5 25.4)">U5</text>
<text x="5.8" y="31.9" transform="rotate(-90 5.8 31.9)">U15</text>
<text x="26.7" y="35.8" transform="rotate(-90 26.7 35.8)">C44</text>
<text x="31" y="32.5" transform="rotate(-90 31 32.5)">C14</text>
<text x="33.2" y="32.3" transform="rotate(-90 33.2 32.3)">C11</text>
<text x="35.2" y="32.6" transform="rotate(-90 35.2 32.6)">C4</text>
<text x="39.7" y="32.5" transform="rotate(-90 39.7 32.5)">U1</text>
<text x="42.9" y="32.3">C2</text>
<text x="43.3" y="34.8" transform="rotate(-90 43.3 34.8)">C1</text>
<text x="45.4" y="35.8" transform="rotate(-90 45.4 35.8)">C9</text>
<text x="46.8" y="31.4" transform="rotate(-90 46.8 31.4)">C3</text>
<text x="48.9" y="31.4" transform="rotate(-90 48.9 31.4)">C5</text>
<text x="12.5" y="38.8" transform="rotate(-90 12.5 38.8)">LED4</text>
<text x="15.2" y="38.3" transform="rotate(-90 15.2 38.3)">C45</text>
<text x="21.8" y="38.9">U12</text>
<text x="30.4" y="39.6">C12</text>
<text x="30.8" y="36.2" transform="rotate(-90 30.8 36.2)">L1</text>
<text x="33.2" y="36.7" transform="rotate(-90 33.2 36.7)">C16</text>
<text x="35.2" y="36.1" transform="rotate(-90 35.2 36.1)">C8</text>
<text x="36.7" y="37.2">C7</text>
<text x="38.3" y="41.4">U2</text>
<text x="39.8" y="37.1">C6</text>
<text x="47.7" y="36" transform="rotate(-90 47.7 36)">C10</text>
<text x="53.2" y="36.9">U6</text>
<text x="15" y="47.3" transform="rotate(-90 15 47.3)">CN7</text>
<text x="26.1" y="46.6">C30</text>
<text x="37.9" y="47.5" transform="rotate(-90 37.9 47.5)">C26</text>
<text x="43.1" y="47.6" transform="rotate(-90 43.1 47.6)">C28</text>
<text x="45" y="47.6" transform="rotate(-90 45 47.6)">C42</text>
<text x="48.7" y="45.3">U8</text>
<text x="55.1" y="43.3">1PinHeader</text>
<text x="4.8" y="48.2">U16</text>
<text x="33.9" y="50.2">C25</text>
<text x="48" y="50.5" transform="rotate(-90 48 50.5)">C37</text>
<text x="50" y="50.5" transform="rotate(-90 50 50.5)">C29</text>
<text x="57.3" y="50.7" transform="rotate(-90 57.3 50.7)">CN1</text>
<text x="3.1" y="59.8">C48</text>
<text x="5.3" y="56.6">X1</text>
<text x="6.9" y="59.8">C47</text>
<text x="13.5" y="56.7" transform="rotate(-90 13.5 56.7)">U10</text>
<text x="25.4" y="54.7">C31</text>
<text x="36.1" y="57.2" transform="rotate(-90 36.1 57.2)">C32</text>
<text x="42.1" y="56.2" transform="rotate(-90 42.1 56.2)">U7</text>
<text x="48" y="57.3">C35</text>
<text x="48" y="55.3">C38</text>
<text x="51.2" y="57.3">C34</text>
<text x="51.2" y="55.3">C33</text>
<text x="14.1" y="64.2" transform="rotate(-90 14.1 64.2)">MH2</text>
<text x="36.1" y="64.3">C40</text>
<text x="45.9" y="65.3" transform="rotate(-90 45.9 65.3)">C41</text>
<text x="47.9" y="63.1" transform="rotate(-90 47.9 63.1)">C36</text>
<text x="49.8" y="63.1" transform="rotate(-90 49.8 63.1)">C39</text>
<text x="57.3" y="62.2" transform="rotate(-90 57.3 62.2)">CN2</text>
</g>
<g font-size="1.1" fill="#fff">
<text x="28.6" y="11" transform="rotate(-90 28.6 11)">R28</text>
<text x="30.3" y="11" transform="rotate(-90 30.3 11)">R27</text>
<text x="32" y="10.9" transform="rotate(-90 32 10.9)">R24</text>
<text x="29.5" y="17.6" transform="rotate(-90 29.5 17.6)">R23</text>
<text x="29.5" y="20.8" transform="rotate(-90 29.5 20.8)">R25</text>
<text x="31.6" y="20.8" transform="rotate(-90 31.6 20.8)">R26</text>
<text x="42" y="23.5">R12</text>
<text x="45.1" y="23.5">R10</text>
<text x="34.7" y="28.4" transform="rotate(-90 34.7 28.4)">R4</text>
<text x="34.7" y="25.3" transform="rotate(-90 34.7 25.3)">R7</text>
<text x="37" y="24.2" transform="rotate(-90 37 24.2)">R9</text>
<text x="39.1" y="26.8" transform="rotate(-90 39.1 26.8)">R6</text>
<text x="41.9" y="25.9" transform="rotate(-90 41.9 25.9)">R5</text>
<text x="44.7" y="26" transform="rotate(-90 44.7 26)">R3</text>
<text x="46.1" y="26.2">R2</text>
<text x="46.2" y="27.8">R1</text>
<text x="5.5" y="41.3">R35</text>
<text x="16.4" y="38.1">R30</text>
<text x="16.4" y="39.7">R29</text>
<text x="16.5" y="36.4">R31</text>
<text x="9.8" y="43.8" transform="rotate(-90 9.8 43.8)">R32</text>
<text x="39.6" y="47.2" transform="rotate(-90 39.6 47.2)">R16</text>
<text x="41.3" y="47.3" transform="rotate(-90 41.3 47.3)">R17</text>
<text x="32" y="58.9">R19</text>
<text x="34.3" y="57.1" transform="rotate(-90 34.3 57.1)">R20</text>
<text x="32.5" y="64.3">R21</text>
<text x="40.8" y="65">R22</text>
</g>
<g font-size=".9" fill="#fff">
<text x="9.6" y="20.4" transform="rotate(-90 9.6 20.4)">R33</text>
<text x="5.3" y="39.5">R34</text>
<text x="6" y="43.4">C46</text>
</g>
<text font-size=".7" fill="#fff" x="7.5" y="27" transform="rotate(-90 7.5 27)">C49</text>
<g font-size=".6" fill="#fff">
<text x="54.2" y="19.3" transform="rotate(-90 54.2 19.3)">TP_3V1</text>
<text x="56.2" y="19.2" transform="rotate(-90 56.2 19.2)">TP_5V</text>
<text x="58.2" y="19.3" transform="rotate(-90 58.2 19.3)">TP_12V</text>
</g>
</svg>
